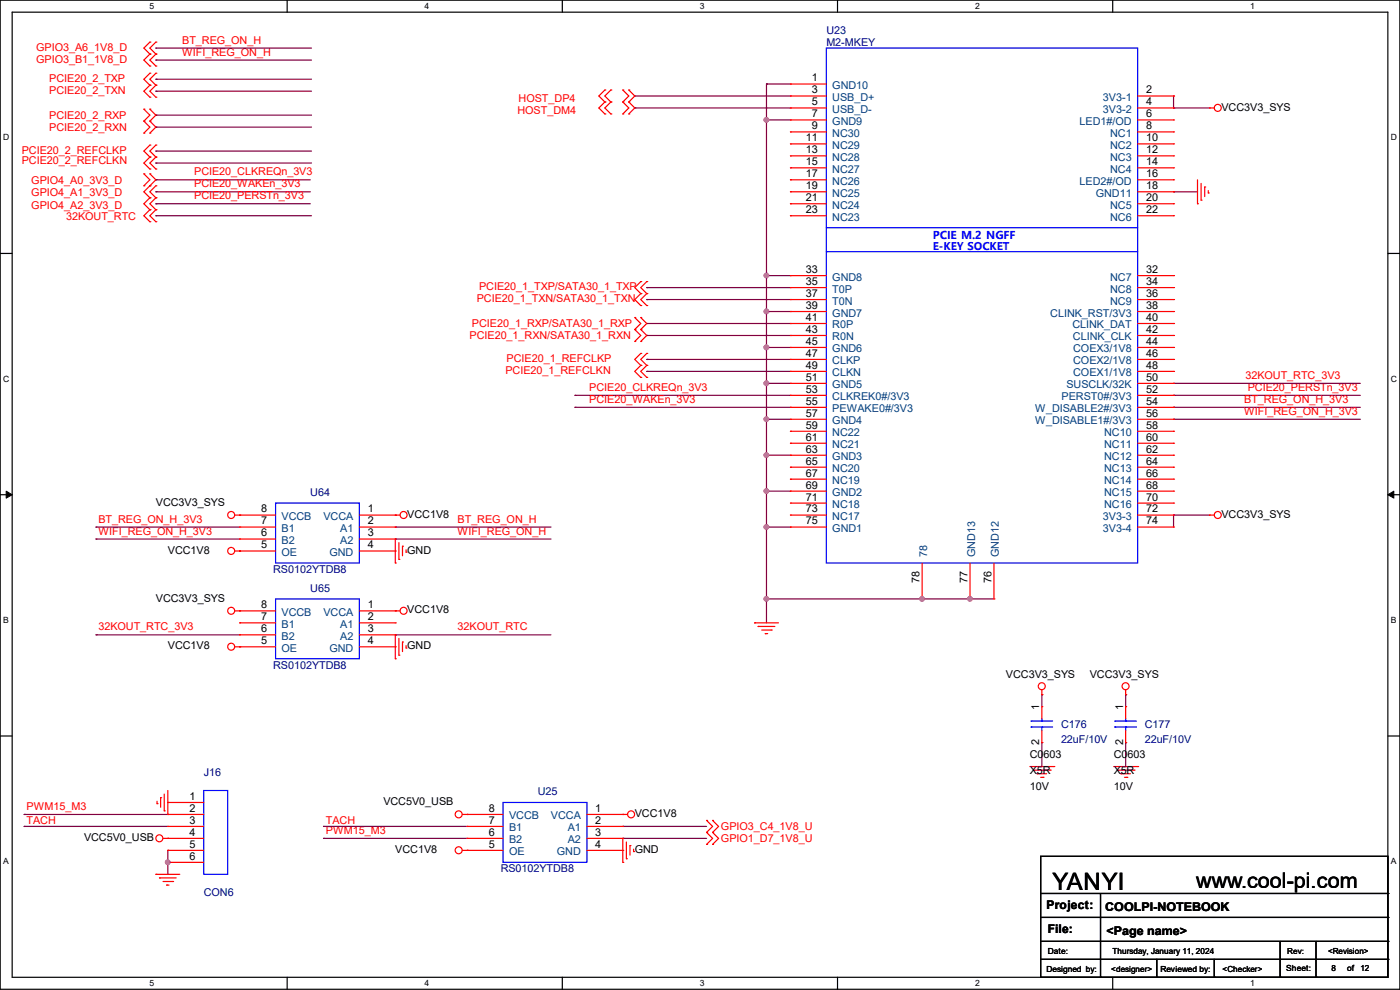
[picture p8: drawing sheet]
<svg xmlns="http://www.w3.org/2000/svg" width="297mm" height="210mm" viewBox="0 0 297 210" stroke-linecap="round" stroke-linejoin="round" font-family="sans-serif">
<g fill="none" stroke="#000" stroke-width=".25">
<path d="M0 0h297v209.8h-297zM2.6 2.6h291.8v204.7h-291.8zM60.9 0v2.6M119.3 0v2.6M177.7 0v2.6M236.1 0v2.6M0 53.8h2.6M294.4 53.8h2.6M0 104.9h2.6M294.4 104.9h2.6M0 156.1h2.6M294.4 156.1h2.6"/>
<path d="M60.9 207.3v2.5M119.3 207.3v2.5M177.7 207.3v2.5M236.1 207.3v2.5"/>
</g>
<path d="M1.3 104.2l1.3 .7-1.3 .8zM294.4 104.9l1.3-.7v1.5z" fill="#000"/>
<path d="M1.3 104.2l1.3 .7-1.3 .8zM294.4 104.9l1.3-.7v1.5z" fill="none" stroke="#000" stroke-width=".21"/>
<g fill="none" stroke="#800040" stroke-width=".25">
<path d="M33.1 12.7h.1M33.1 10.2h.1M33.1 19.3h.1M33.1 16.8h.1M33.1 12.7h33M33.1 10.2h33M33.1 19.3h33M33.1 16.8h33M33.1 32h.1M33.1 34.6h.1M33.1 27h.1M33.1 24.4h.1"/>
<path d="M33.1 38.1h.1M33.1 32h33M33.1 34.6h33M33.1 27h33M33.1 24.4h33M33.1 38.1h32.7M33.1 40.7h.1M33.1 43.2h.1M33.1 45.8h.1M33.1 40.7h32.7M33.1 43.2h32.7M33.1 45.8h33"/>
<path d="M5.1 172.8h.1M5.1 175.3h.1M5.1 172.8h30.5M5.1 175.3h30.5M35.6 180.4h.1M35.6 180.4v2.5"/>
</g>
<circle cx="35.6" cy="182.9" r=".49" fill="#f0f"/>
<circle cx="35.6" cy="182.9" r=".49" fill="none" stroke="#f0f" stroke-width=".25"/>
<g fill="none" stroke="#800040" stroke-width=".25">
<path d="M134.7 20.4h.1M134.7 22.9h.1M134.7 20.4h33M134.7 22.9h33M162.6 58.5h.1M162.6 58.5h5.1M162.6 58.5v7.6M68.6 177.8h.1M68.6 175.3h.1M68.6 177.8h30.5M68.6 175.3h30.5M132.1 177.8h.1"/>
<path d="M132.1 175.3h.1M132.1 177.8h17.8M132.1 175.3h17.8M35.6 182.9h.1M35.6 182.9v2.6"/>
</g>
<circle cx="162.6" cy="66.1" r=".49" fill="#f0f"/>
<circle cx="162.6" cy="66.1" r=".49" fill="none" stroke="#f0f" stroke-width=".25"/>
<path d="M162.6 66.1h.1M162.6 73.7h.1M162.6 66.1h5.1M162.6 66.1v15.2M162.6 73.7h5.1" fill="none" stroke="#800040" stroke-width=".25"/>
<circle cx="162.6" cy="81.3" r=".49" fill="#f0f"/>
<circle cx="162.6" cy="81.3" r=".49" fill="none" stroke="#f0f" stroke-width=".25"/>
<circle cx="162.6" cy="73.7" r=".49" fill="#f0f"/>
<circle cx="162.6" cy="73.7" r=".49" fill="none" stroke="#f0f" stroke-width=".25"/>
<path d="M162.6 81.3h.1M162.6 88.9h.1M162.6 81.3h5.1M162.6 81.3v7.6M162.6 88.9h5.1" fill="none" stroke="#800040" stroke-width=".25"/>
<circle cx="162.6" cy="88.9" r=".49" fill="#f0f"/>
<circle cx="162.6" cy="88.9" r=".49" fill="none" stroke="#f0f" stroke-width=".25"/>
<path d="M162.6 88.9h.1M162.6 88.9v7.7" fill="none" stroke="#800040" stroke-width=".25"/>
<circle cx="162.6" cy="96.5" r=".49" fill="#f0f"/>
<circle cx="162.6" cy="96.5" r=".49" fill="none" stroke="#f0f" stroke-width=".25"/>
<path d="M162.6 96.6h.1M162.6 96.6h5.1M162.6 96.6v15.2M162.6 104.2h.1M162.6 104.2h5.1" fill="none" stroke="#800040" stroke-width=".25"/>
<circle cx="162.6" cy="111.8" r=".49" fill="#f0f"/>
<circle cx="162.6" cy="111.8" r=".49" fill="none" stroke="#f0f" stroke-width=".25"/>
<circle cx="162.6" cy="104.2" r=".49" fill="#f0f"/>
<circle cx="162.6" cy="104.2" r=".49" fill="none" stroke="#f0f" stroke-width=".25"/>
<path d="M162.6 111.8h.1M162.6 111.8h5.1M162.6 111.8v15.2M162.6 127h.1M162.6 127h33" fill="none" stroke="#800040" stroke-width=".25"/>
<circle cx="195.6" cy="127" r=".49" fill="#f0f"/>
<circle cx="195.6" cy="127" r=".49" fill="none" stroke="#f0f" stroke-width=".25"/>
<circle cx="162.6" cy="127" r=".49" fill="#f0f"/>
<circle cx="162.6" cy="127" r=".49" fill="none" stroke="#f0f" stroke-width=".25"/>
<path d="M162.6 127h.1M162.6 127v5.1M195.6 127h.1M195.6 127h15.3M205.8 127h.1" fill="none" stroke="#800040" stroke-width=".25"/>
<circle cx="205.8" cy="127" r=".49" fill="#f0f"/>
<circle cx="205.8" cy="127" r=".49" fill="none" stroke="#f0f" stroke-width=".25"/>
<path d="M162.6 17.8h.1M162.6 17.8v40.7M162.6 17.8h5.1M162.6 25.4h.1M162.6 25.4h5.1" fill="none" stroke="#800040" stroke-width=".25"/>
<circle cx="162.6" cy="58.4" r=".49" fill="#f0f"/>
<circle cx="162.6" cy="58.4" r=".49" fill="none" stroke="#f0f" stroke-width=".25"/>
<circle cx="162.6" cy="25.4" r=".49" fill="#f0f"/>
<circle cx="162.6" cy="25.4" r=".49" fill="none" stroke="#f0f" stroke-width=".25"/>
<g fill="none" stroke="#800040" stroke-width=".25">
<path d="M249 22.9h.1M249 20.4h.1M249 22.9h7.6M249 20.4v2.5M249 40.7h.1M249 40.7h5M137.2 61h.1M137.2 63.5h.1M137.2 68.6h.1M137.2 71.2h.1M137.2 78.8h.1M137.2 76.2h.1"/>
<path d="M137.2 61h30.5M137.2 63.5h30.5M137.2 68.6h30.5M137.2 71.2h30.5M137.2 78.8h30.5M137.2 76.2h30.5M122 83.9h.1M122 86.4h.1M122 83.9h45.7M122 86.4h45.7M249 83.9h.1M249 81.3h.1"/>
<path d="M249 86.4h.1M249 88.9h.1M249 83.9h39.6M249 86.4h39.6M249 81.3h39.6M249 88.9h39.6M20.4 114.3h.1M20.4 111.8h.1M20.4 114.3h30.4M20.4 111.8h30.4M83.9 114.3h.1M83.9 111.8h.1"/>
<path d="M83.9 114.3h33M83.9 111.8h33M249 109.3h.1M249 109.3v2.5M249 109.3h7.6M20.4 134.7h.1M20.4 134.7h30.4M83.9 134.7h.1M83.9 134.7h33M221 147.4h.1M221 157.5h.1M221 147.4v2.5"/>
<path d="M221 157.5v5.1M238.8 147.4h.1M238.8 157.5h.1M238.8 147.4v2.5M238.8 157.5v5.1"/>
</g>
<g fill="none" stroke="#f00" stroke-width=".25">
<path d="M31.8 14h.1M31.8 11.5h.1M31.8 8.9h.1M31.8 18.1h.1M31.8 15.5h.1M31.8 11.5l-1.3 1.2 1.3 1.3M31.8 8.9l-1.3 1.3 1.3 1.3M31.8 18.1l-1.3 1.2 1.3 1.3M31.8 15.5l-1.3 1.3 1.3 1.3M33.1 14h.1M33.1 11.5h.1M33.1 8.9h.1"/>
<path d="M33.1 18.1h.1M33.1 15.5h.1M33.1 11.5l-1.3 1.2 1.3 1.3M33.1 8.9l-1.3 1.3 1.3 1.3M33.1 18.1l-1.3 1.2 1.3 1.3M33.1 15.5l-1.3 1.3 1.3 1.3M128.3 19.1h.1M128.3 19.1l-1.3 1.3 1.3 1.2M129.6 19.1h.1M129.6 19.1l-1.3 1.3 1.3 1.2M132.1 19.1h.1M132.1 19.1l1.3 1.3-1.3 1.2"/>
<path d="M133.4 19.1h.1M133.4 19.1l1.3 1.3-1.3 1.2M167.7 17.8h.1M167.7 17.8h7.6M30.5 28.2h.1M30.5 25.7h.1M30.5 23.2h.1M30.5 39.4h.1M30.5 36.9h.1M30.5 25.7l1.3 1.3-1.3 1.2M30.5 23.2l1.3 1.2-1.3 1.3M30.5 36.9l1.3 1.2-1.3 1.3"/>
<path d="M31.8 20.6h.1M31.8 25.7h.1M31.8 28.2h.1M31.8 23.2h.1M31.8 33.3h.1M31.8 30.8h.1M31.8 35.9h.1M31.8 36.9h.1M31.8 39.4h.1M31.8 25.7l1.3 1.3-1.3 1.2M31.8 23.2l1.3 1.2-1.3 1.3M31.8 30.8l-1.3 1.2 1.3 1.3"/>
<path d="M31.8 33.3l-1.3 1.3 1.3 1.3M31.8 36.9l1.3 1.2-2.6 2.6 1.3 1.3M33.1 20.6h.1M33.1 33.3h.1M33.1 30.8h.1M33.1 35.9h.1M33.1 39.4h.1M33.1 30.8l-1.3 1.2 1.3 1.3M33.1 33.3l-1.3 1.3 1.3 1.3M33.1 39.4l-1.3 1.3 1.3 1.3M128.3 21.6h.1M128.3 24.2h.1"/>
<path d="M128.3 21.6l-1.3 1.3 1.3 1.3M129.6 21.6h.1M129.6 24.2h.1M129.6 21.6l-1.3 1.3 1.3 1.3M132.1 21.6h.1M132.1 24.2h.1M132.1 21.6l1.3 1.3-1.3 1.3M133.4 24.2h.1M133.4 21.6h.1M133.4 21.6l1.3 1.3-1.3 1.3M167.7 20.4h.1M167.7 22.9h.1"/>
<path d="M167.7 25.4h.1M167.7 38.1h.1M167.7 35.6h.1M167.7 33.1h.1M167.7 30.5h.1M167.7 28h.1M167.7 22.9h7.6M167.7 20.4h7.6M167.7 25.4h7.6M167.7 28h7.6M167.7 30.5h7.6M167.7 38.1h7.6"/>
<path d="M167.7 33.1h7.6M167.7 35.6h7.6M241.3 22.9h7.7M241.3 20.4h7.7M241.3 25.4h7.7M241.3 28h7.7M241.3 30.5h7.7M241.3 38.1h7.7M241.3 33.1h7.7M241.3 35.6h7.7M249 20.4h.1M249 22.9h.1"/>
<path d="M249 25.4h.1M249 28h.1M249 30.5h.1M249 33.1h.1M249 35.6h.1M249 38.1h.1M254 38.1v5.1M254.8 38.9v3.6M255.6 39.7h.1M255.6 39.7v2M256.6 22.9h.1M256.6 22.9h1"/>
<path d="M31.8 42h.1M31.8 44.5h.1M31.8 47h.1M31.8 42l-1.3 1.2 1.3 1.3M31.8 44.5l-1.3 1.3 1.3 1.2M33.1 42h.1M33.1 44.5h.1M33.1 47h.1M33.1 42l-1.3 1.2 1.3 1.3M33.1 44.5l-1.3 1.3 1.3 1.2M135.9 59.7h.1M135.9 59.7l-1.2 1.3 1.2 1.3"/>
<path d="M137.2 59.7h.1M137.2 59.7l-1.3 1.3 1.3 1.3M167.7 43.2h.1M167.7 45.8h.1M167.7 58.5h.1M167.7 40.7h.1M167.7 43.2h7.6M167.7 45.8h7.6M167.7 58.5h7.6M167.7 40.7h7.6M241.3 43.2h7.7M241.3 45.8h7.7"/>
<path d="M241.3 58.5h7.7M241.3 40.7h7.7M249 43.2h.1M249 45.8h.1M249 58.5h.1M249 40.7h.1M254 43.2h.1M254.8 42.5h.1M256.3 40.9h.1M256.3 40.4v.5M134.7 72.4h.1M134.7 69.9h.1"/>
<path d="M134.7 67.4h.1M134.7 69.9l1.2 1.3-1.2 1.2M134.7 67.4l1.2 1.2-1.2 1.3M135.9 64.8h.1M135.9 62.3h.1M135.9 69.9h.1M135.9 72.4h.1M135.9 67.4h.1M135.9 75h.1M135.9 77.5h.1M135.9 62.3l-1.2 1.2 1.2 1.3M135.9 69.9l1.3 1.3-1.3 1.2"/>
<path d="M135.9 67.4l1.3 1.2-1.3 1.3M135.9 75l-1.2 1.2 1.2 1.3M135.9 77.5l-1.2 1.3 1.2 1.3M137.2 64.8h.1M137.2 62.3h.1M137.2 75h.1M137.2 77.5h.1M137.2 62.3l-1.3 1.2 1.3 1.3M137.2 75l-1.3 1.2 1.3 1.3M137.2 77.5l-1.3 1.3 1.3 1.3M167.7 66.1h.1M167.7 63.5h.1"/>
<path d="M167.7 68.6h.1M167.7 61h.1M167.7 71.2h.1M167.7 73.7h.1M167.7 76.2h.1M167.7 78.8h.1M167.7 61h7.6M167.7 63.5h7.6M167.7 66.1h7.6M167.7 68.6h7.6M167.7 71.2h7.6M167.7 73.7h7.6"/>
<path d="M167.7 76.2h7.6M167.7 78.8h7.6M241.3 61h7.7M241.3 63.5h7.7M241.3 66.1h7.7M241.3 68.6h7.7M241.3 71.2h7.7M241.3 73.7h7.7M241.3 76.2h7.7M241.3 78.8h7.7M249 61h.1M249 63.5h.1"/>
<path d="M249 66.1h.1M249 68.6h.1M249 71.2h.1M249 73.7h.1M249 76.2h.1M249 78.8h.1M135.9 80.1h.1M137.2 80.1h.1M167.7 81.3h.1M167.7 83.9h.1M167.7 86.4h.1M167.7 88.9h.1"/>
<path d="M167.7 91.5h.1M167.7 94h.1M167.7 96.6h.1M167.7 99.1h.1M167.7 81.3h7.6M167.7 83.9h7.6M167.7 86.4h7.6M167.7 88.9h7.6M167.7 91.5h7.6M167.7 94h7.6M167.7 96.6h7.6M167.7 99.1h7.6"/>
<path d="M241.3 81.3h7.7M241.3 83.9h7.7M241.3 86.4h7.7M241.3 88.9h7.7M241.3 91.5h7.7M241.3 94h7.7M241.3 96.6h7.7M241.3 99.1h7.7M249 81.3h.1M249 83.9h.1M249 86.4h.1M249 88.9h.1"/>
<path d="M249 91.5h.1M249 99.1h.1M249 96.6h.1M249 94h.1M49.8 116.9h8.7M49.8 109.3h8.7M50.8 116.9h.1M50.8 109.3h.1M50.8 114.3h.1M50.8 111.8h.1M50.8 111.8h7.7M50.8 114.3h7.7"/>
<path d="M76.2 116.9h7.7M76.2 109.3h8.7M76.2 111.8h7.7M76.2 114.3h7.7M83.9 109.3h.1M83.9 119.4h.1M83.9 111.8h.1M83.9 114.3h.1M83.9 116.9h.1M83.9 114.3v5.1M84.6 118.7h.1M84.6 115.1v3.6"/>
<path d="M85.4 115.9h.1M85.4 115.9v2M86.1 117.1h.1M86.1 116.6v.5M167.7 101.6h.1M167.7 104.2h.1M167.7 106.7h.1M167.7 111.8h.1M167.7 109.3h.1M167.7 109.3h7.6M167.7 111.8h7.6M167.7 101.6h7.6"/>
<path d="M167.7 104.2h7.6M167.7 106.7h7.6M195.6 119.4v7.6M205.8 119.4v7.6M210.9 119.4v7.6M241.3 109.3h7.7M241.3 111.8h7.7M241.3 101.6h7.7M241.3 104.2h7.7M241.3 106.7h7.7M249 104.2h.1M249 106.7h.1"/>
<path d="M249 109.3h.1M249 111.8h.1M249 101.6h.1M256.6 109.3h.1M256.6 109.3h1M49.8 137.2h8.7M49.8 129.6h8.7M50.8 137.2h.1M50.8 129.6h.1M50.8 134.7h.1M50.8 132.1h.1M50.8 132.1h7.7"/>
<path d="M50.8 134.7h7.7M76.2 137.2h7.7M76.2 129.6h8.7M76.2 132.1h7.7M76.2 134.7h7.7M83.9 129.6h.1M83.9 139.7h.1M83.9 132.1h.1M83.9 134.7h.1M83.9 137.2h.1M83.9 134.7v5M84.6 139h.1"/>
<path d="M84.6 135.4v3.6M85.4 136.2h.1M85.4 136.2v2M86.1 137.5h.1M86.1 136.9v.6M160.1 132.1h.1M160.1 132.1h5M160.8 132.9h.1M160.8 132.9h3.6M161.6 133.6h2M162.3 134.4h.1M162.3 134.4h.6"/>
<path d="M163.6 133.6h.1M195.6 127h.1M205.8 127h.1M210.9 127h.1M221 147.4h.1M221 149.9h.1M221 157.5h.1M221 146.3v1.1M221 149.9v2.5M221 155v2.5M238.8 147.4h.1M238.8 149.9h.1"/>
<path d="M238.8 157.5h.1M238.8 146.3v1.1M238.8 149.9v2.5M238.8 155v2.5M33.3 170.5h.1M33.3 170v.5M34.1 169.2h.1M34.1 169.2v2M34.6 177.8h8.6M34.8 172h.1M34.8 168.4v3.6M35.6 172.8h.1"/>
<path d="M35.6 177.8h.1M35.6 170.2h.1M35.6 175.3h.1M35.6 167.7v5.1M35.6 172.8h7.6M35.6 170.2h7.6M35.6 175.3h7.6M98.1 172.8h8.6M99.1 172.8h.1M99.1 177.8h.1M99.1 175.3h.1M99.1 177.8h7.6"/>
<path d="M99.1 175.3h7.6M124.5 177.8h7.6M124.5 172.8h8.6M124.5 175.3h7.6M132.1 172.8h.1M132.1 175.3h.1M132.1 177.8h.1M132.1 177.8v5.1M132.9 178.6v3.6M133.6 179.4h.1M133.6 179.4v2M149.9 179.1h.1"/>
<path d="M149.9 176.6h.1M149.9 174h.1M149.9 176.6l1.3 1.2-1.3 1.3M149.9 174l1.3 1.3-1.3 1.3M151.2 179.1h.1M151.2 176.6h.1M151.2 174h.1M151.2 176.6l1.2 1.2-1.2 1.3M151.2 174l1.2 1.3-1.2 1.3M218.5 162.6h5.1M219.2 163.4h3.6M220 164.1h.1"/>
<path d="M220 164.1h2M220.8 164.9h.5M221.3 164.9h.1M222.8 163.4h.1M223.6 162.6h.1M236.3 162.6h5M237 163.4h3.6M237.8 164.1h.1M237.8 164.1h2M238.5 164.9h.6M239.1 164.9h.1M240.6 163.4h.1"/>
<path d="M241.3 162.6h.1M33.1 185.5h.1M33.1 185.5h5M33.8 186.2h.1M33.8 186.2h3.6M34.6 187h2M35.3 187.7h.1M35.3 187.7h.6M35.6 180.4h.1M35.6 182.9h.1M35.6 180.4h7.6M35.6 182.9h7.6"/>
<path d="M36.6 187h.1M98.1 180.4h8.6M99.1 180.4h.1M124.5 180.4h7.6M132.1 182.9h.1M132.1 180.4h.1M132.9 182.2h.1M134.4 180.6h.1M134.4 180.1v.5"/>
<circle cx="258.3" cy="22.9" r=".74"/>
<circle cx="49" cy="116.9" r=".74"/>
<circle cx="49" cy="109.2" r=".74"/>
<circle cx="85.6" cy="109.2" r=".74"/>
<circle cx="258.3" cy="109.2" r=".74"/>
<circle cx="49" cy="137.2" r=".74"/>
<circle cx="49" cy="129.6" r=".74"/>
<circle cx="85.6" cy="129.6" r=".74"/>
<circle cx="221" cy="145.6" r=".74"/>
<circle cx="238.8" cy="145.6" r=".74"/>
<circle cx="33.8" cy="177.8" r=".74"/>
<circle cx="97.3" cy="172.7" r=".74"/>
<circle cx="133.9" cy="172.7" r=".74"/>
<circle cx="97.3" cy="180.4" r=".74"/>
</g>
<g fill="none" stroke="#000" stroke-width=".25">
<path d="M220.8 181.7h73.6v25.6h-73.6zM220.8 189.5h73.6M220.8 194.6h73.6M220.8 199.7h73.6M233.5 189.5v17.8M271.6 199.7v7.6M279.2 199.7v7.6M294.4 189.5h.1M294.4 194.6h.1M294.4 199.7h.1M220.8 203.5h73.6M233.5 207.3h.1"/>
<path d="M245.4 207.3h.1M245.4 203.5v3.8M257.6 207.3h.1M257.6 203.5v3.8M271.6 207.3h.1M279.2 207.3h.1M294.4 203.5h.1"/>
</g>
<g fill="none" stroke="#00f" stroke-width=".25">
<path d="M175.3 10.2h66v109.2h-66zM175.3 53.4h.1M175.3 48.3h.1M175.3 53.4h66M175.3 48.3h66M58.5 106.7h17.7v12.7h-17.7zM58.5 127h17.7v12.7h-17.7zM218.7 154.2h.1M218.7 153h.1M218.7 154.2h4.6M218.7 153h4.6M221 153h.1"/>
<path d="M221 154.2h.1M221 152.4v.6M221 154.2v.8M236.5 154.2h.1M236.5 153h.1M236.5 154.2h4.6M236.5 153h4.6M238.8 153h.1M238.8 154.2h.1M238.8 152.4v.6M238.8 154.2v.8M43.2 167.7h5.1v17.8h-5.1z"/>
<path d="M106.7 170.2h17.8v12.7h-17.8z"/>
</g>
<circle cx="35.6" cy="182.9" r=".49" fill="#f0f"/>
<circle cx="35.6" cy="182.9" r=".49" fill="none" stroke="#f0f" stroke-width=".25"/>
<circle cx="162.6" cy="66.1" r=".49" fill="#f0f"/>
<circle cx="162.6" cy="66.1" r=".49" fill="none" stroke="#f0f" stroke-width=".25"/>
<circle cx="162.6" cy="81.3" r=".49" fill="#f0f"/>
<circle cx="162.6" cy="81.3" r=".49" fill="none" stroke="#f0f" stroke-width=".25"/>
<circle cx="162.6" cy="73.7" r=".49" fill="#f0f"/>
<circle cx="162.6" cy="73.7" r=".49" fill="none" stroke="#f0f" stroke-width=".25"/>
<circle cx="162.6" cy="88.9" r=".49" fill="#f0f"/>
<circle cx="162.6" cy="88.9" r=".49" fill="none" stroke="#f0f" stroke-width=".25"/>
<circle cx="162.6" cy="96.5" r=".49" fill="#f0f"/>
<circle cx="162.6" cy="96.5" r=".49" fill="none" stroke="#f0f" stroke-width=".25"/>
<circle cx="162.6" cy="111.8" r=".49" fill="#f0f"/>
<circle cx="162.6" cy="111.8" r=".49" fill="none" stroke="#f0f" stroke-width=".25"/>
<circle cx="162.6" cy="104.2" r=".49" fill="#f0f"/>
<circle cx="162.6" cy="104.2" r=".49" fill="none" stroke="#f0f" stroke-width=".25"/>
<circle cx="195.6" cy="127" r=".49" fill="#f0f"/>
<circle cx="195.6" cy="127" r=".49" fill="none" stroke="#f0f" stroke-width=".25"/>
<circle cx="162.6" cy="127" r=".49" fill="#f0f"/>
<circle cx="162.6" cy="127" r=".49" fill="none" stroke="#f0f" stroke-width=".25"/>
<circle cx="205.8" cy="127" r=".49" fill="#f0f"/>
<circle cx="205.8" cy="127" r=".49" fill="none" stroke="#f0f" stroke-width=".25"/>
<circle cx="162.6" cy="58.4" r=".49" fill="#f0f"/>
<circle cx="162.6" cy="58.4" r=".49" fill="none" stroke="#f0f" stroke-width=".25"/>
<circle cx="162.6" cy="25.4" r=".49" fill="#f0f"/>
<circle cx="162.6" cy="25.4" r=".49" fill="none" stroke="#f0f" stroke-width=".25"/>
<text font-size="5.1" x="223.3" y="188.7">YANYI</text>
<text font-size="4.6" x="253.8" y="188.3">www.cool-pi.com</text>
<g font-size="2.5">
<text x="222" y="192.9">Project:</text>
<text x="222.3" y="198">File:</text>
<text x="234.5" y="193.2">COOLPI-NOTEBOOK</text>
<text x="234.7" y="198.2">&lt;Page name&gt;</text>
</g>
<g font-size="2.3" fill="#f00">
<text x="7.7" y="10.8">GPIO3_A6_1V8_D</text>
<text x="38.7" y="11.8">WIFI_REG_ON_H</text>
<text x="38.7" y="9.3">BT_REG_ON_H</text>
<text x="7.7" y="13.3">GPIO3_B1_1V8_D</text>
<text x="10.5" y="17.4">PCIE20_2_TXP</text>
<text x="10.5" y="19.9">PCIE20_2_TXN</text>
<text x="110" y="21.7">HOST_DP4</text>
<text x="10.5" y="27.8">PCIE20_2_RXN</text>
<text x="10.5" y="25.2">PCIE20_2_RXP</text>
<text x="109.8" y="24.2">HOST_DM4</text>
<text x="4.6" y="32.6">PCIE20_2_REFCLKP</text>
<text x="4.6" y="34.9">PCIE20_2_REFCLKN</text>
<text x="6.6" y="38.9">GPIO4_A0_3V3_D</text>
<text x="6.6" y="41.5">GPIO4_A1_3V3_D</text>
<text x="41.2" y="37.2">PCIE20_CLKREQn_3V3</text>
<text x="41.2" y="39.8">PCIE20_WAKEn_3V3</text>
<text x="6.6" y="44.3">GPIO4_A2_3V3_D</text>
<text x="14" y="46.6">32KOUT_RTC</text>
<text x="41.2" y="42.3">PCIE20_PERSTn_3V3</text>
<text x="101.1" y="64.1">PCIE20_1_TXN/SATA30_1_TXN</text>
<text x="101.6" y="61.6">PCIE20_1_TXP/SATA30_1_TXP</text>
<text x="99.6" y="72">PCIE20_1_RXN/SATA30_1_RXN</text>
<text x="100.1" y="69.4">PCIE20_1_RXP/SATA30_1_RXP</text>
<text x="107.5" y="76.8">PCIE20_1_REFCLKP</text>
<text x="107.2" y="79.3">PCIE20_1_REFCLKN</text>
<text x="125" y="82.9">PCIE20_CLKREQn_3V3</text>
<text x="264.2" y="80.4">32KOUT_RTC_3V3</text>
<text x="264.7" y="82.9">PCIE20_PERSTn_3V3</text>
<text x="125" y="85.5">PCIE20_WAKEn_3V3</text>
<text x="263.9" y="85.5">BT_REG_ON_H_3V3</text>
<text x="263.9" y="88">WIFI_REG_ON_H_3V3</text>
<text x="20.9" y="113.4">WIFI_REG_ON_H_3V3</text>
<text x="20.9" y="110.9">BT_REG_ON_H_3V3</text>
<text x="97.1" y="113.4">WIFI_REG_ON_H</text>
<text x="97.1" y="110.9">BT_REG_ON_H</text>
<text x="20.9" y="133.7">32KOUT_RTC_3V3</text>
<text x="97.1" y="133.7">32KOUT_RTC</text>
<text x="5.6" y="171.8">PWM15_M3</text>
<text x="5.6" y="174.8">TACH</text>
<text x="69.1" y="176.9">PWM15_M3</text>
<text x="69.1" y="174.8">TACH</text>
<text x="153" y="178.6">GPIO1_D7_1V8_U</text>
<text x="153" y="176.1">GPIO3_C4_1V8_U</text>
</g>
<g font-size="2.3" fill="#000080">
<text x="175.3" y="7.2">U23</text>
<text x="175.3" y="9.7">M2-MKEY</text>
<text x="65.8" y="105.2">U64</text>
<text x="58" y="121.5">RS0102YTDB8</text>
<text x="65.8" y="125.6">U65</text>
<text x="58" y="141.8">RS0102YTDB8</text>
<text x="225.1" y="154.5">C176</text>
<text x="242.9" y="154.5">C177</text>
<text x="225.1" y="157.6">22uF/10V</text>
<text x="242.9" y="157.6">22uF/10V</text>
<text x="43.2" y="164.7">J16</text>
<text x="114.1" y="168.7">U25</text>
<text x="106.2" y="185">RS0102YTDB8</text>
<text x="43.2" y="190.1">CON6</text>
</g>
<g font-size="2.3">
<text x="172.3" y="17.3">1</text>
<text x="172.3" y="19.8">3</text>
<text x="172.3" y="22.4">5</text>
<text x="243.1" y="19.8">2</text>
<text x="243.1" y="22.4">4</text>
<text x="259.1" y="23.5">VCC3V3_SYS</text>
<text x="171" y="30">11</text>
<text x="172.3" y="24.9">7</text>
<text x="172.3" y="27.4">9</text>
<text x="243.1" y="24.9">6</text>
<text x="243.1" y="27.4">8</text>
<text x="243.1" y="30">10</text>
<text x="171" y="35.1">15</text>
<text x="171" y="32.5">13</text>
<text x="243.1" y="32.5">12</text>
<text x="243.1" y="35.1">14</text>
<text x="171" y="37.6">17</text>
<text x="171" y="40.1">19</text>
<text x="243.1" y="37.6">16</text>
<text x="243.1" y="40.1">18</text>
<text x="171" y="42.7">21</text>
<text x="171" y="45.2">23</text>
<text x="243.1" y="42.7">20</text>
<text x="243.1" y="45.2">22</text>
<text x="171" y="57.9">33</text>
<text x="243.1" y="57.9">32</text>
<text x="171" y="65.5">39</text>
<text x="171" y="63">37</text>
<text x="171" y="60.5">35</text>
<text x="243.1" y="60.5">34</text>
<text x="243.1" y="63">36</text>
<text x="243.1" y="65.5">38</text>
<text x="171" y="68.1">41</text>
<text x="171" y="70.6">43</text>
<text x="243.1" y="68.1">40</text>
<text x="243.1" y="70.6">42</text>
<text x="171" y="73.2">45</text>
<text x="171" y="75.7">47</text>
<text x="243.1" y="73.2">44</text>
<text x="243.1" y="75.7">46</text>
<text x="171" y="78.2">49</text>
<text x="171" y="80.8">51</text>
<text x="171" y="83.3">53</text>
<text x="243.1" y="78.2">48</text>
<text x="243.1" y="80.8">50</text>
<text x="243.1" y="83.3">52</text>
<text x="171" y="85.9">55</text>
<text x="171" y="88.4">57</text>
<text x="243.1" y="85.9">54</text>
<text x="243.1" y="88.4">56</text>
<text x="171" y="90.9">59</text>
<text x="171" y="93.5">61</text>
<text x="243.1" y="90.9">58</text>
<text x="243.1" y="93.5">60</text>
<text x="171" y="101.1">67</text>
<text x="171" y="96">63</text>
<text x="171" y="98.6">65</text>
<text x="243.1" y="101.1">66</text>
<text x="243.1" y="98.6">64</text>
<text x="243.1" y="96">62</text>
<text x="33.1" y="107.3">VCC3V3_SYS</text>
<text x="171" y="103.6">69</text>
<text x="171" y="106.2">71</text>
<text x="243.1" y="103.6">68</text>
<text x="243.1" y="106.2">70</text>
<text x="55.4" y="113.8">6</text>
<text x="55.4" y="111.3">7</text>
<text x="55.4" y="108.7">8</text>
<text x="78" y="108.7">1</text>
<text x="78" y="111.3">2</text>
<text x="78" y="113.8">3</text>
<text x="86.4" y="109.8">VCC1V8</text>
<text x="171" y="111.3">75</text>
<text x="171" y="108.7">73</text>
<text x="243.1" y="108.7">72</text>
<text x="243.1" y="111.3">74</text>
<text x="259.1" y="109.8">VCC3V3_SYS</text>
<text x="35.6" y="117.4">VCC1V8</text>
<text x="55.4" y="116.3">5</text>
<text x="78" y="116.3">4</text>
<text x="86.4" y="117.4">GND</text>
<text x="195.1" y="123.7" transform="rotate(-90 195.1 123.7)">78</text>
<text x="205.2" y="123.7" transform="rotate(-90 205.2 123.7)">77</text>
<text x="210.3" y="123.7" transform="rotate(-90 210.3 123.7)">76</text>
<text x="33.1" y="127.6">VCC3V3_SYS</text>
<text x="55.4" y="131.6">7</text>
<text x="55.4" y="129">8</text>
<text x="78" y="129">1</text>
<text x="78" y="131.6">2</text>
<text x="86.4" y="130.1">VCC1V8</text>
<text x="35.6" y="137.8">VCC1V8</text>
<text x="55.4" y="136.7">5</text>
<text x="55.4" y="134.1">6</text>
<text x="78" y="134.1">3</text>
<text x="78" y="136.7">4</text>
<text x="86.4" y="137.8">GND</text>
<text x="213.4" y="143.8">VCC3V3_SYS</text>
<text x="231.2" y="143.8">VCC3V3_SYS</text>
<text x="220.5" y="150.7" transform="rotate(-90 220.5 150.7)">1</text>
<text x="238.3" y="150.7" transform="rotate(-90 238.3 150.7)">1</text>
<text x="218.5" y="160.9">C0</text>
<text x="220.5" y="158" transform="rotate(-90 220.5 158)">2</text>
<text x="221.4" y="160.9">603</text>
<text x="236.3" y="160.9">C0</text>
<text x="238.3" y="158" transform="rotate(-90 238.3 158)">2</text>
<text x="239.2" y="160.9">603</text>
<text x="218.5" y="164.2">X5R</text>
<text x="218.5" y="167.5">10V</text>
<text x="236.3" y="164.2">X5R</text>
<text x="236.3" y="167.5">10V</text>
<text x="40.2" y="169.7">1</text>
<text x="40.2" y="172.2">2</text>
<text x="81.3" y="170.8">VCC5V0_USB</text>
<text x="103.7" y="172.2">8</text>
<text x="126.3" y="172.2">1</text>
<text x="134.7" y="173.3">VCC1V8</text>
<text x="17.8" y="178.4">VCC5V0_USB</text>
<text x="40.2" y="174.8">3</text>
<text x="40.2" y="177.3">4</text>
<text x="40.2" y="179.8">5</text>
<text x="103.7" y="179.8">5</text>
<text x="103.7" y="177.3">6</text>
<text x="103.7" y="174.8">7</text>
<text x="126.3" y="174.8">2</text>
<text x="126.3" y="177.3">3</text>
<text x="126.3" y="179.8">4</text>
<text x="40.2" y="182.4">6</text>
<text x="83.9" y="180.9">VCC1V8</text>
<text x="134.7" y="180.9">GND</text>
</g>
<g font-size="2.3" fill="#004080">
<text x="176.6" y="18.9">GND10</text>
<text x="176.6" y="21.4">USB_D+</text>
<text x="176.6" y="24">USB_D-</text>
<text x="234" y="21.4">3V3-1</text>
<text x="234" y="24">3V3-2</text>
<text x="176.6" y="26.5">GND9</text>
<text x="176.6" y="29">NC30</text>
<text x="229" y="26.5">LED1#/OD</text>
<text x="235.5" y="29">NC1</text>
<text x="176.6" y="34.1">NC28</text>
<text x="176.6" y="31.6">NC29</text>
<text x="235.5" y="31.6">NC2</text>
<text x="235.5" y="34.1">NC3</text>
<text x="176.6" y="39.2">NC26</text>
<text x="176.6" y="41.7">NC25</text>
<text x="176.6" y="36.7">NC27</text>
<text x="229" y="39.2">LED2#/OD</text>
<text x="232.5" y="41.7">GND11</text>
<text x="235.5" y="36.7">NC4</text>
<text x="176.6" y="44.3">NC24</text>
<text x="176.6" y="46.8">NC23</text>
<text x="235.5" y="44.3">NC5</text>
<text x="235.5" y="46.8">NC6</text>
<text x="176.6" y="59.5">GND8</text>
<text x="235.5" y="59.5">NC7</text>
<text x="176.6" y="64.6">T0N</text>
<text x="176.6" y="62.1">T0P</text>
<text x="235.5" y="62.1">NC8</text>
<text x="235.5" y="64.6">NC9</text>
<text x="176.6" y="67.1">GND7</text>
<text x="176.6" y="69.7">R0P</text>
<text x="222.8" y="67.1">CLINK_RST/3V3</text>
<text x="227.5" y="69.7">CLINK_DAT</text>
<text x="176.6" y="72.2">R0N</text>
<text x="176.6" y="74.8">GND6</text>
<text x="176.6" y="77.3">CLKP</text>
<text x="227.6" y="72.2">CLINK_CLK</text>
<text x="227.7" y="74.8">COEX3/1V8</text>
<text x="227.7" y="77.3">COEX2/1V8</text>
<text x="176.6" y="79.8">CLKN</text>
<text x="176.6" y="82.4">GND5</text>
<text x="226.2" y="82.4">SUSCLK/32K</text>
<text x="227.7" y="79.8">COEX1/1V8</text>
<text x="176.6" y="84.9">CLKREK0#/3V3</text>
<text x="176.6" y="87.5">PEWAKE0#/3V3</text>
<text x="219.6" y="87.5">W_DISABLE2#/3V3</text>
<text x="225.2" y="84.9">PERST0#/3V3</text>
<text x="176.6" y="90">GND4</text>
<text x="176.6" y="92.5">NC22</text>
<text x="176.6" y="95.1">NC21</text>
<text x="219.6" y="90">W_DISABLE1#/3V3</text>
<text x="234.2" y="92.5">NC10</text>
<text x="234.2" y="95.1">NC11</text>
<text x="176.6" y="97.6">GND3</text>
<text x="176.6" y="100.2">NC20</text>
<text x="234.2" y="100.2">NC13</text>
<text x="234.2" y="97.6">NC12</text>
<text x="176.6" y="102.7">NC19</text>
<text x="176.6" y="105.2">GND2</text>
<text x="176.6" y="107.8">NC18</text>
<text x="234.2" y="105.2">NC15</text>
<text x="234.2" y="107.8">NC16</text>
<text x="234.2" y="102.7">NC14</text>
<text x="59.7" y="112.9">B1</text>
<text x="59.7" y="110.3">VCCB</text>
<text x="68.6" y="110.3">VCCA</text>
<text x="72.2" y="112.9">A1</text>
<text x="176.6" y="112.9">GND1</text>
<text x="176.6" y="110.3">NC17</text>
<text x="234" y="110.3">3V3-3</text>
<text x="234" y="112.9">3V3-4</text>
<text x="59.7" y="117.9">OE</text>
<text x="59.7" y="115.4">B2</text>
<text x="69.9" y="117.9">GND</text>
<text x="72.2" y="115.4">A2</text>
<text x="196.7" y="118.2" transform="rotate(-90 196.7 118.2)">78</text>
<text x="206.8" y="118.2" transform="rotate(-90 206.8 118.2)">GND13</text>
<text x="211.9" y="118.2" transform="rotate(-90 211.9 118.2)">GND12</text>
<text x="59.7" y="130.6">VCCB</text>
<text x="68.6" y="130.6">VCCA</text>
<text x="59.7" y="135.7">B2</text>
<text x="59.7" y="133.2">B1</text>
<text x="72.2" y="133.2">A1</text>
<text x="72.2" y="135.7">A2</text>
<text x="59.7" y="138.3">OE</text>
<text x="69.9" y="138.3">GND</text>
<text x="108" y="173.8">VCCB</text>
<text x="116.9" y="173.8">VCCA</text>
<text x="108" y="178.9">B2</text>
<text x="108" y="176.4">B1</text>
<text x="120.4" y="176.4">A1</text>
<text x="120.4" y="178.9">A2</text>
<text x="108" y="181.4">OE</text>
<text x="118.2" y="181.4">GND</text>
</g>
<text font-size="2.3" fill="#00f" x="197.9" y="50.7">PCIE M.2 NGFF</text>
<text font-size="2.2" fill="#00f" x="197.9" y="53">E-KEY SOCKET</text>
<g font-size="1.8">
<text x="31.7" y="1.9">5</text>
<text x="90.1" y="1.9">4</text>
<text x="148.5" y="1.9">3</text>
<text x="206.8" y="1.9">2</text>
<text x="265.2" y="1.9">1</text>
<text x=".7" y="29.8">D</text>
<text x="295.1" y="29.8">D</text>
<text x=".7" y="80.9">C</text>
<text x="295.1" y="80.9">C</text>
<text x=".7" y="132.1">B</text>
<text x="295.1" y="132.1">B</text>
<text x=".7" y="183.3">A</text>
<text x="295.1" y="183.3">A</text>
<text x="222.3" y="202.3">Date:</text>
<text x="236" y="202.3">Thursday, January 11, 2024</text>
<text x="281.7" y="202.3">&lt;Revision&gt;</text>
<text x="31.7" y="209.2">5</text>
<text x="90.1" y="209.2">4</text>
<text x="148.5" y="209.2">3</text>
<text x="206.8" y="209.2">2</text>
<text x="222" y="206.1">Designed by:</text>
<text x="235.8" y="206.1">&lt;designer&gt;</text>
<text x="246.2" y="206.1">Reviewed by:</text>
<text x="259.4" y="206.1">&lt;Checker&gt;</text>
<text x="265.2" y="209.2">1</text>
<text x="272.8" y="205.9">Sheet:</text>
<text x="282.5" y="205.9">8</text>
<text x="285.8" y="205.9">of</text>
<text x="288.6" y="205.9">12</text>
</g>
<text font-size="1.7" x="273.1" y="202.3">Rev:</text>
</svg>
